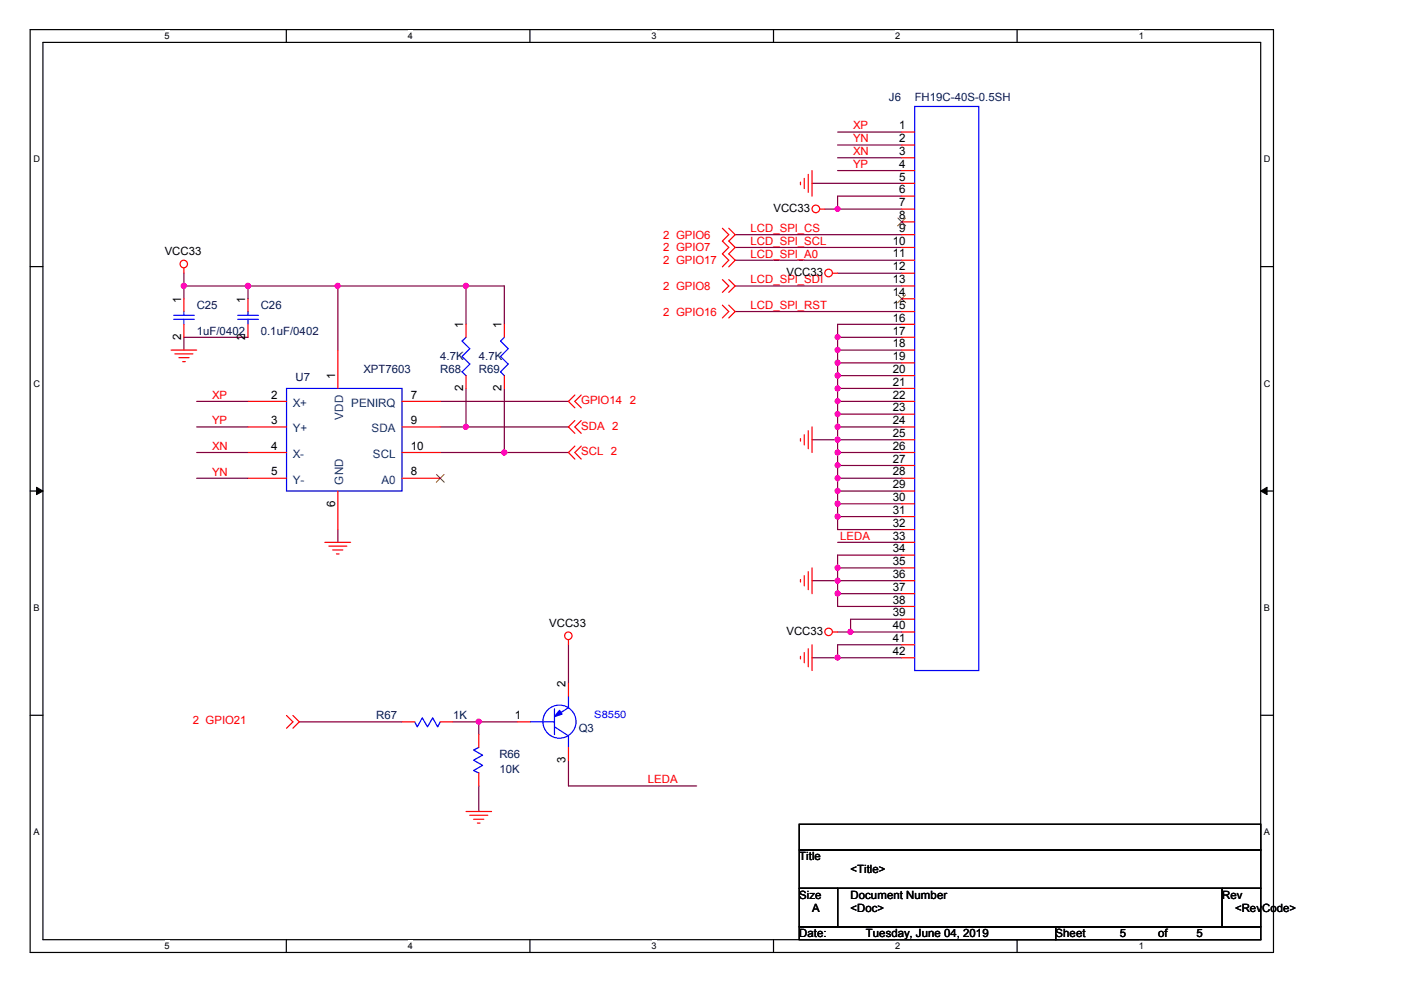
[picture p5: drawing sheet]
<svg xmlns="http://www.w3.org/2000/svg" width="297mm" height="210mm" viewBox="0 0 297 210" stroke-linecap="round" stroke-linejoin="round" font-family="sans-serif">
<path d="M6.4 6.3h263.6v195.6h-263.6zM9.1 9h258.2v190.2h-258.2z" fill="none" stroke="#000" stroke-width=".25"/>
<g fill="#fff">
<path d="M34.9 6.5h1v2.2h-1z"/>
<path d="M34.9 199.4h1v2.2h-1z"/>
</g>
<path d="M60.7 6.3v2.7M60.7 199.2v2.7" fill="none" stroke="#000" stroke-width=".25"/>
<g fill="#fff">
<path d="M86.5 6.5h1v2.2h-1z"/>
<path d="M86.5 199.4h1v2.2h-1z"/>
</g>
<path d="M112.4 6.3v2.7M112.4 199.2v2.7" fill="none" stroke="#000" stroke-width=".25"/>
<g fill="#fff">
<path d="M138.1 6.5h1.1v2.2h-1.1z"/>
<path d="M138.1 199.4h1.1v2.2h-1.1z"/>
</g>
<path d="M164 6.3v2.7M164 199.2v2.7" fill="none" stroke="#000" stroke-width=".25"/>
<g fill="#fff">
<path d="M189.8 6.5h1v2.2h-1z"/>
<path d="M189.8 199.4h1v2.2h-1z"/>
</g>
<path d="M215.6 6.3v2.7M215.6 199.2v2.7" fill="none" stroke="#000" stroke-width=".25"/>
<g fill="#fff">
<path d="M241.4 6.5h1.1v2.2h-1.1z"/>
<path d="M241.4 199.4h1.1v2.2h-1.1z"/>
<path d="M7.1 32.7h1.3v2.2h-1.3z"/>
<path d="M268 32.7h1.3v2.2h-1.3z"/>
<path d="M7.1 80.2h1.3v2.2h-1.3z"/>
<path d="M268 80.2h1.3v2.2h-1.3z"/>
</g>
<path d="M6.4 56.5h2.7M267.3 56.5h2.7" fill="none" stroke="#000" stroke-width=".25"/>
<g fill="#fff">
<path d="M7.1 127.8h1.2v2.2h-1.2z"/>
<path d="M268 127.8h1.2v2.2h-1.2z"/>
</g>
<path d="M6.4 104.1h2.7M267.3 104.1h2.7" fill="none" stroke="#000" stroke-width=".25"/>
<path d="M7.7 103.3l1.4 .8-1.4 .8zM267.3 104.1l1.3-.8v1.6z" fill="#000" stroke="#000" stroke-width=".21"/>
<g fill="#fff">
<path d="M7.1 175.3h1.2v2.2h-1.2z"/>
<path d="M268 175.3h1.2v2.2h-1.2z"/>
</g>
<path d="M6.4 151.7h2.7M267.3 151.7h2.7M169.5 174.8h97.8v5.4h-97.8zM169.5 180.2h97.8v8.2h-97.8zM169.5 188.4h8.1v8.1h-8.1zM169.5 196.5h54.3v2.7h-54.3zM177.6 188.4h81.5v8.1h-81.5zM223.8 196.5h43.5v2.7h-43.5zM259.1 188.4h8.2v8.1h-8.2z" fill="none" stroke="#000" stroke-width=".25"/>
<g fill="none" stroke="#800040" stroke-width=".25">
<path d="M172.2 38.9h19M177.6 28h13.6M177.6 30.7h13.6M177.6 33.5h13.6M177.6 36.2h13.6M39 57.9v5.4M155.9 49.8h35.3M155.9 52.5h35.3M155.9 55.2h35.3M174.9 44.3h16.3M177.6 57.9h13.6M191.2 41.6h-13.6v2.7"/>
<path d="M39 60.6h67.9v8.2M52.6 71.5h-13.6v2.7M52.6 60.6v2.7M71.6 60.6v13.6M98.8 60.6v8.2M155.9 60.6h35.3M155.9 66.1h35.3M177.6 71.5h13.6M177.6 74.2h13.6M177.6 76.9h13.6M177.6 79.6h13.6M191.2 68.8h-13.6v43.5h13.6"/>
<path d="M41.7 85.1h10.9M41.7 90.5h10.9M41.7 95.9h10.9M93.3 85.1h27.2M93.3 90.5h27.2M93.3 95.9h27.2M98.8 82.4v8.1M106.9 82.4v13.5M172.2 93.2h19M177.6 82.4h13.6M177.6 85.1h13.6M177.6 87.8h13.6"/>
<path d="M177.6 90.5h13.6M177.6 95.9h13.6M177.6 98.7h13.6M41.7 101.4h10.9M71.6 112.3v2.7M177.6 101.4h13.6M177.6 104.1h13.6M177.6 106.8h13.6M177.6 109.5h13.6M177.6 115h13.6M191.2 117.7h-13.6v10.9h13.6M120.5 136.7v8.2"/>
<path d="M172.2 123.1h19M172.2 139.5h19M177.6 120.4h13.6M177.6 125.9h13.6M177.6 134h13.6M191.2 136.7h-13.6v2.8M191.2 131.3h-10.9v2.7M63.5 153h21.7M96.1 153h13.5M101.5 153v2.8M101.5 166.6v5.5M120.5 161.2v5.4h27.2"/>
</g>
<g fill="#f0f" stroke="#f0f" stroke-width=".25">
<circle cx="101.5" cy="153" r=".52"/>
<circle cx="177.6" cy="76.9" r=".52"/>
<circle cx="177.6" cy="85.1" r=".51"/>
<circle cx="177.6" cy="123.1" r=".51"/>
<circle cx="177.6" cy="74.2" r=".52"/>
<circle cx="177.6" cy="79.6" r=".52"/>
<circle cx="177.6" cy="82.3" r=".51"/>
<circle cx="177.6" cy="87.8" r=".52"/>
<circle cx="177.6" cy="90.5" r=".52"/>
<circle cx="177.6" cy="95.9" r=".51"/>
<circle cx="177.6" cy="98.6" r=".51"/>
<circle cx="177.6" cy="101.4" r=".52"/>
<circle cx="177.6" cy="104.1" r=".52"/>
<circle cx="177.6" cy="106.8" r=".52"/>
<circle cx="177.6" cy="109.5" r=".51"/>
<circle cx="177.6" cy="93.2" r=".52"/>
<circle cx="177.6" cy="44.3" r=".51"/>
<circle cx="177.6" cy="71.5" r=".51"/>
<circle cx="177.6" cy="125.8" r=".51"/>
<circle cx="177.6" cy="120.4" r=".52"/>
<circle cx="180.3" cy="134" r=".52"/>
<circle cx="39" cy="60.6" r=".54"/>
<circle cx="52.6" cy="60.6" r=".54"/>
<circle cx="98.8" cy="90.5" r=".52"/>
<circle cx="106.9" cy="95.9" r=".52"/>
<circle cx="98.8" cy="60.6" r=".52"/>
<circle cx="71.6" cy="60.6" r=".52"/>
<circle cx="177.6" cy="139.4" r=".51"/>
</g>
<g fill="none" stroke="#f00" stroke-width=".25">
<path d="M169.7 38.6v.6M170.5 37.8v2.2M171.4 37v3.8M172.2 36.2v5.4M191.2 28h2.7M191.2 30.7h2.7M191.2 33.5h2.7M191.2 36.2h2.7M191.2 38.9h2.7M39 56.8v1.1M153.2 59.3l1.3 1.3-1.3 1.4M153.2 48.4l1.3 1.4-1.3 1.3 1.3 1.4-1.3 1.3 1.3 1.4-1.3 1.4"/>
<path d="M154.5 48.4l1.4 1.4-1.4 1.3 1.4 1.4-1.4 1.3 1.4 1.4-1.4 1.4M154.5 59.3l1.4 1.3-1.4 1.4M173.8 44.3h1.1M176.5 57.9h1.1M191.2 44.3h2.7M191.2 57.9h2.7M191.2 41.6h2.7M191.2 47h2.7M191.2 49.8h2.7M191.2 52.5h2.7M191.2 55.2h2.7M36.3 74.2h5.4"/>
<path d="M37.1 75h3.8M37.9 75.8h2.2M38.7 76.7h.6M39 63.3v2.8M39 68.8v2.7M52.6 63.3v2.8M52.6 68.8v2.7M71.6 74.2v8.2M98.8 68.8v2.7M98.8 79.6v2.8M106.9 68.8v2.7M106.9 79.6v2.8"/>
<path d="M153.2 64.7l1.3 1.4-1.3 1.3M154.5 64.7l1.4 1.4-1.4 1.3M191.2 74.2h2.7M191.2 60.6h2.7M191.2 63.3h2.7M191.2 66.1h2.7M191.2 68.8h2.7M191.2 71.5h2.7M191.2 76.9h2.7M191.2 79.6h2.7M52.6 85.1h8.1M52.6 90.5h8.1"/>
<path d="M52.6 95.9h8.1M85.2 85.1h8.1M85.2 90.5h8.1M85.2 95.9h8.1M121.9 94.6l-1.4 1.3 1.4 1.4M121.9 83.7l-1.4 1.4 1.4 1.4M121.9 89.2l-1.4 1.3 1.4 1.4M123.2 83.7l-1.3 1.4 1.3 1.4M123.2 89.2l-1.3 1.3 1.3 1.4M123.2 94.6l-1.3 1.3 1.3 1.4M169.7 93v.5M170.5 92.2v2.1"/>
<path d="M171.4 91.3v3.8M172.2 90.5v5.4M191.2 82.4h2.7M191.2 85.1h2.7M191.2 87.8h2.7M191.2 90.5h2.7M191.2 93.2h2.7M191.2 95.9h2.7M191.2 98.7h2.7M52.6 101.4h8.1M68.9 115h5.4M69.7 115.8h3.8"/>
<path d="M70.5 116.6h2.2M71.3 117.4h.6M71.6 104.1v8.2M85.2 101.4h8.1M191.2 115h2.7M191.2 101.4h2.7M191.2 104.1h2.7M191.2 106.8h2.7M191.2 109.5h2.7M191.2 112.3h2.7M191.2 117.7h2.7M120.5 135.7v1"/>
<path d="M169.7 122.9v.5M169.7 139.2v.5M170.5 122.1v2.1M170.5 138.4v2.1M171.4 121.2v3.8M171.4 137.6v3.8M172.2 120.4v5.5M172.2 136.7v5.5M176.5 134h1.1M191.2 134h2.7M191.2 120.4h2.7M191.2 123.1h2.7"/>
<path d="M191.2 125.9h2.7M191.2 128.6h2.7M191.2 131.3h2.7M191.2 136.7h2.7M191.2 139.5h2.7M60.7 151.7l1.4 1.3-1.4 1.4M62.1 151.7l1.4 1.3-1.4 1.4M85.2 153h2.7M93.3 153h2.8M101.5 155.8v2.7M109.6 153h2.8M120.5 144.9v2.7"/>
<path d="M120.5 158.5v2.7M98.8 172.1h5.4M99.6 172.9h3.8M100.4 173.7h2.2M101.2 174.5h.6M101.5 163.9v2.7"/>
<circle cx="39" cy="56" r=".79"/>
<circle cx="173" cy="44.3" r=".81"/>
<circle cx="175.7" cy="57.9" r=".81"/>
<circle cx="120.5" cy="134.8" r=".79"/>
<circle cx="175.7" cy="134" r=".8"/>
</g>
<g fill="none" stroke="#00f" stroke-width=".25">
<path d="M193.9 22.6h13.6v119.6h-13.6zM36.8 66.9h4.4M36.8 67.7h4.4M39 66.1v.8M39 67.7v1.1M50.4 66.9h4.4M50.4 67.7h4.4M52.6 66.1v.8M52.6 67.7v1.1M98.8 71.5l-.8 .8 1.6 1.6-1.6 1.7 1.6 1.6-1.6 1.6 .8 .8M106.9 71.5l-.8 .8 1.6 1.6-1.6 1.7 1.6 1.6-1.6 1.6 .8 .8M60.7 82.4h24.5v21.7h-24.5z"/>
<path d="M87.9 153l.6 1.1 1-1.9 1.1 1.9 1.1-1.9 1.1 1.9 .5-1.1M101.5 158.5l-1.1 .5 1.9 1.1-1.9 1.1 1.9 1.1-1.9 1.1 1.1 .5M112.4 153h5.2M117.6 150.3v5.5M117.6 154.1l2.9 1.9v2.5M120.5 147.6v2.4l-2.9 1.9"/>
<circle cx="118.6" cy="153" r="3.5"/>
</g>
<path d="M118.6 150.6l.6 .8-1.6 .5z" fill="#00f" stroke="#00f" stroke-width=".25"/>
<path d="M190.4 46.2l1.6 1.7M192 46.2l-1.7 1.7M190.4 62.5l1.6 1.7M192 62.5l-1.7 1.7M92.5 100.6l1.7 1.6M94.1 100.6l-1.6 1.6" fill="none" stroke="#804000" stroke-width=".21"/>
<g font-size="2.5">
<text x="190.7" y="27.4">1</text>
<text x="190.7" y="30.2">2</text>
<text x="190.7" y="32.9">3</text>
<text x="190.7" y="35.6">4</text>
<text x="190.7" y="38.3">5</text>
<text x="190.7" y="41">6</text>
<text x="190.7" y="43.7">7</text>
<text x="190.7" y="46.5">8</text>
<text x="189.3" y="51.9">10</text>
<text x="190.7" y="49.2">9</text>
<text x="189.3" y="54.6">11</text>
<text x="189.3" y="57.3">12</text>
<text x="38.4" y="64.1" transform="rotate(-90 38.4 64.1)">1</text>
<text x="52" y="64.1" transform="rotate(-90 52 64.1)">1</text>
<text x="189.3" y="60">13</text>
<text x="189.3" y="62.8">14</text>
<text x="189.3" y="65.5">15</text>
<text x="98.2" y="69.6" transform="rotate(-90 98.2 69.6)">1</text>
<text x="106.3" y="69.6" transform="rotate(-90 106.3 69.6)">1</text>
<text x="189.3" y="68.2">16</text>
<text x="189.3" y="70.9">17</text>
<text x="38.4" y="72.1" transform="rotate(-90 38.4 72.1)">2</text>
<text x="52" y="72.1" transform="rotate(-90 52 72.1)">2</text>
<text x="189.3" y="73.6">18</text>
<text x="189.3" y="76.3">19</text>
<text x="71" y="80.4" transform="rotate(-90 71 80.4)">1</text>
<text x="98.2" y="82.9" transform="rotate(-90 98.2 82.9)">2</text>
<text x="106.3" y="82.9" transform="rotate(-90 106.3 82.9)">2</text>
<text x="189.3" y="79.1">20</text>
<text x="189.3" y="81.8">21</text>
<text x="57.5" y="84.5">2</text>
<text x="57.5" y="89.9">3</text>
<text x="87.1" y="89.9">9</text>
<text x="87.1" y="84.5">7</text>
<text x="189.3" y="84.5">22</text>
<text x="189.3" y="87.2">23</text>
<text x="189.3" y="89.9">24</text>
<text x="57.5" y="95.3">4</text>
<text x="87.1" y="95.3">10</text>
<text x="189.3" y="92.6">25</text>
<text x="189.3" y="95.3">26</text>
<text x="57.5" y="100.8">5</text>
<text x="87.1" y="100.8">8</text>
<text x="189.3" y="98.1">27</text>
<text x="189.3" y="100.8">28</text>
<text x="71" y="107.4" transform="rotate(-90 71 107.4)">6</text>
<text x="189.3" y="103.5">29</text>
<text x="189.3" y="106.2">30</text>
<text x="189.3" y="108.9">31</text>
<text x="189.3" y="111.7">32</text>
<text x="189.3" y="114.4">33</text>
<text x="189.3" y="117.1">34</text>
<text x="189.3" y="119.8">35</text>
<text x="189.3" y="122.5">36</text>
<text x="189.3" y="125.3">37</text>
<text x="189.3" y="128">38</text>
<text x="189.3" y="130.7">39</text>
<text x="189.3" y="133.4">40</text>
<text x="189.3" y="136.1">41</text>
<text x="189.3" y="138.9">42</text>
<text x="119.9" y="145.7" transform="rotate(-90 119.9 145.7)">2</text>
<text x="109.1" y="152.5">1</text>
<text x="119.9" y="161.8" transform="rotate(-90 119.9 161.8)">3</text>
</g>
<g font-size="2.5" fill="#004080">
<text x="62.1" y="86.2">X+</text>
<text x="72.8" y="89" transform="rotate(-90 72.8 89)">VDD</text>
<text x="74.5" y="86.2">PENIRQ</text>
<text x="62.1" y="91.7">Y+</text>
<text x="78.8" y="91.7">SDA</text>
<text x="62.1" y="97.1">X-</text>
<text x="79.1" y="97.1">SCL</text>
<text x="62.1" y="102.5">Y-</text>
<text x="72.8" y="102.8" transform="rotate(-90 72.8 102.8)">GND</text>
<text x="80.9" y="102.5">A0</text>
</g>
<g font-size="2.4" fill="#000080">
<text x="188.5" y="21.5">J6</text>
<text x="193.9" y="21.5">FH19C-40S-0.5SH</text>
<text x="41.7" y="65.5">C25</text>
<text x="55.3" y="65.5">C26</text>
<text x="41.7" y="71">1uF/0402</text>
<text x="55.3" y="71">0.1uF/0402</text>
<text x="93.3" y="76.4">4.7K</text>
<text x="101.5" y="76.4">4.7K</text>
<text x="62.7" y="80.8">U7</text>
<text x="77" y="79.1">XPT7603</text>
<text x="93.3" y="79.1">R68</text>
<text x="101.5" y="79.1">R69</text>
<text x="79.8" y="152.5">R67</text>
<text x="96.1" y="152.5">1K</text>
<text x="122.7" y="155.3">Q3</text>
<text x="105.9" y="160.7">R66</text>
<text x="105.9" y="163.9">10K</text>
</g>
<g font-size="2.4" fill="#f00">
<text x="180.9" y="27.4">XP</text>
<text x="180.9" y="30.2">YN</text>
<text x="180.9" y="32.9">XN</text>
<text x="180.9" y="35.6">YP</text>
<text x="140.6" y="50.6">2 GPIO6</text>
<text x="140.6" y="53.3">2 GPIO7</text>
<text x="159.1" y="49.2">LCD_SPI_CS</text>
<text x="159.1" y="51.9">LCD_SPI_SCL</text>
<text x="140.6" y="56">2 GPIO17</text>
<text x="159.1" y="54.6">LCD_SPI_A0</text>
<text x="140.6" y="61.5">2 GPIO8</text>
<text x="159.1" y="60.1">LCD_SPI_SDI</text>
<text x="159.1" y="65.5">LCD_SPI_RST</text>
<text x="140.6" y="66.9">2 GPIO16</text>
<text x="45" y="84.6">XP</text>
<text x="45" y="90">YP</text>
<text x="123.2" y="85.7">GPIO14 2</text>
<text x="45" y="95.4">XN</text>
<text x="123.2" y="91.1">SDA 2</text>
<text x="45" y="100.9">YN</text>
<text x="123.2" y="96.5">SCL 2</text>
<text x="178.1" y="114.4">LEDA</text>
<text x="40.9" y="153.6">2 GPIO21</text>
<text x="137.4" y="166.1">LEDA</text>
</g>
<g font-size="2.4">
<text x="164" y="44.9">VCC33</text>
<text x="34.9" y="54.1">VCC33</text>
<text x="166.8" y="58.5">VCC33</text>
<text x="116.5" y="132.9">VCC33</text>
<text x="166.8" y="134.6">VCC33</text>
<text x="169.5" y="182.4">Title</text>
<text x="180.3" y="185.1">&lt;Title&gt;</text>
<text x="169.5" y="190.6">Size</text>
<text x="180.3" y="190.6">Document Number</text>
<text x="259.1" y="190.6">Rev</text>
<text x="172.2" y="193.3">A</text>
<text x="180.3" y="193.3">&lt;Doc&gt;</text>
<text x="261.9" y="193.3">&lt;Rev</text>
<text x="267.6" y="193.3">Code&gt;</text>
<text x="169.5" y="198.7">Date:</text>
<text x="183.6" y="198.7">Tuesday, June 04, 2019</text>
<text x="223.8" y="198.7">Sheet</text>
<text x="237.4" y="198.7">5</text>
<text x="245.5" y="198.7">of</text>
<text x="253.7" y="198.7">5</text>
</g>
<text font-size="2.2" fill="#00f" x="126" y="152.3">S8550</text>
<g font-size="1.9">
<text x="34.9" y="8.3">5</text>
<text x="86.5" y="8.3">4</text>
<text x="138.1" y="8.3">3</text>
<text x="189.8" y="8.3">2</text>
<text x="241.4" y="8.3">1</text>
<text x="7.1" y="34.4">D</text>
<text x="268" y="34.4">D</text>
<text x="7.1" y="82">C</text>
<text x="268" y="82">C</text>
<text x="7.1" y="129.6">B</text>
<text x="268" y="129.6">B</text>
<text x="7.1" y="177.1">A</text>
<text x="268" y="177.1">A</text>
<text x="34.9" y="201.2">5</text>
<text x="86.5" y="201.2">4</text>
<text x="138.1" y="201.2">3</text>
<text x="189.8" y="201.2">2</text>
<text x="241.4" y="201.2">1</text>
</g>
</svg>
